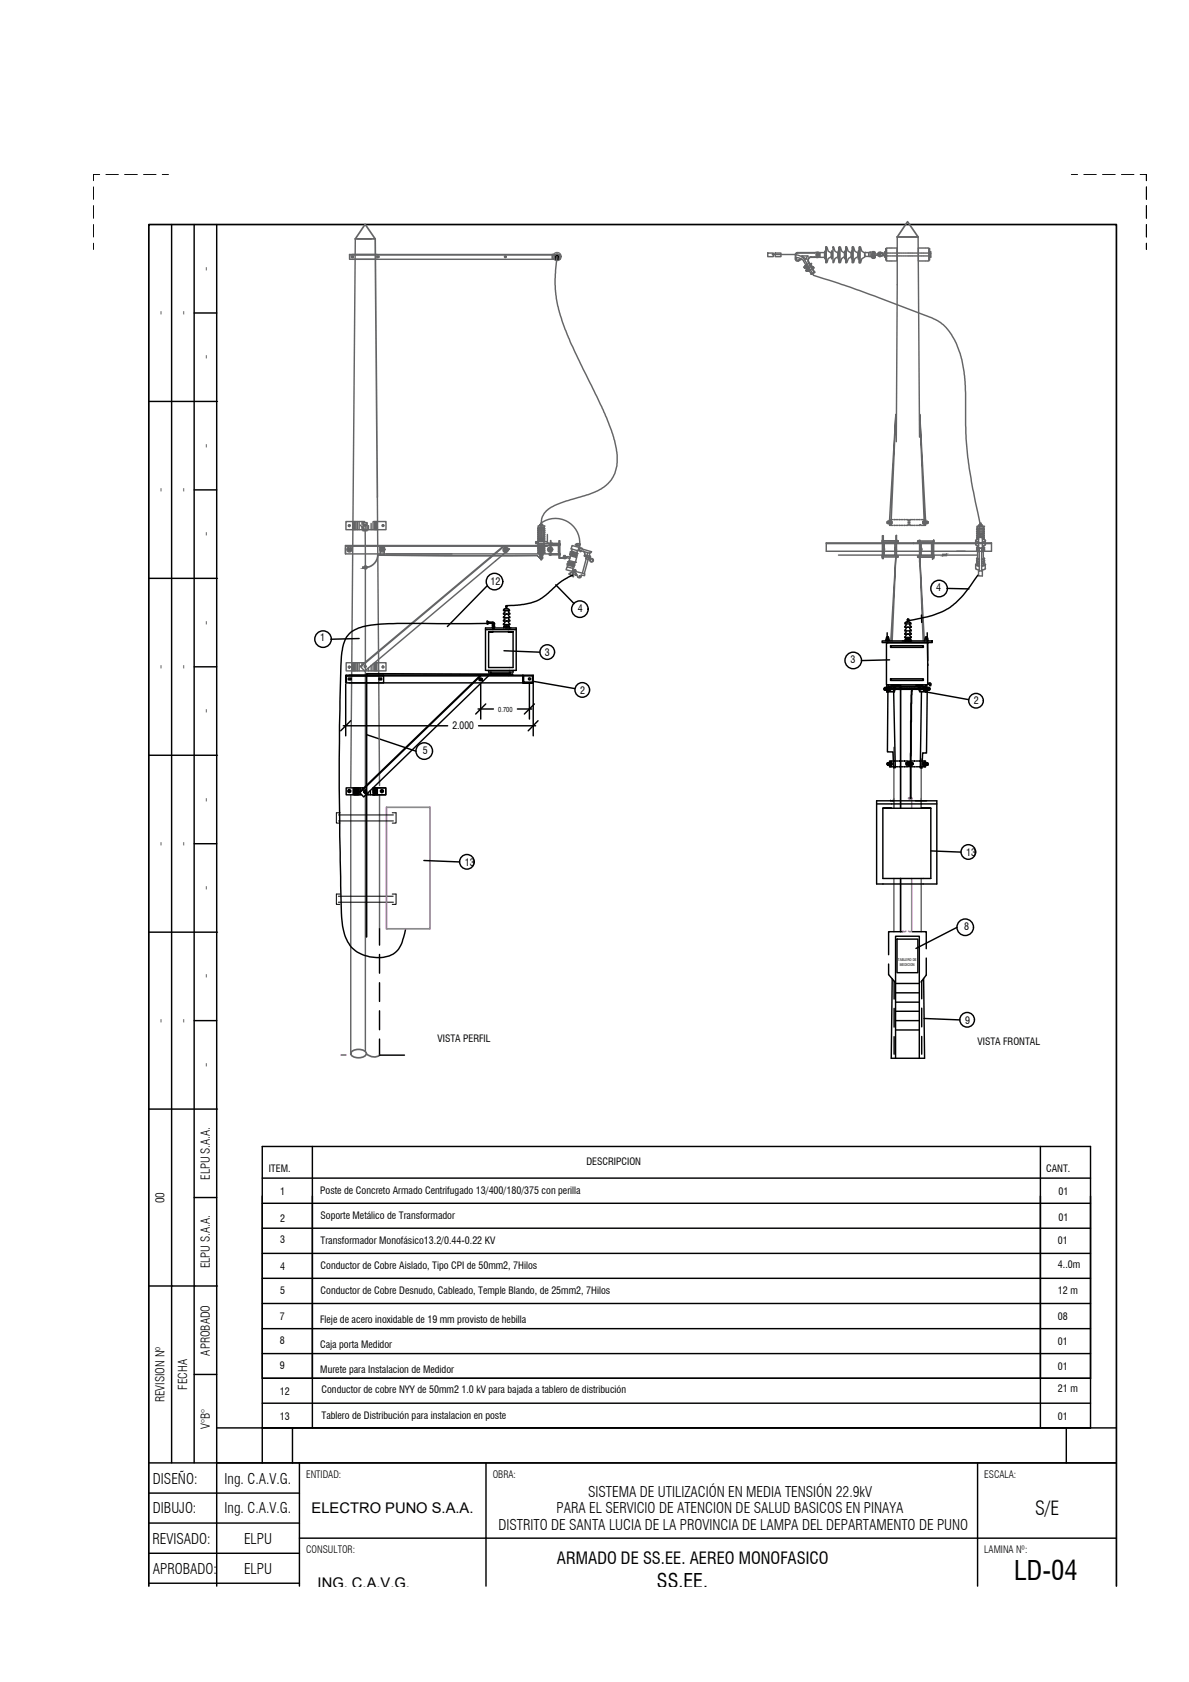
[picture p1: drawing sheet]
<svg xmlns="http://www.w3.org/2000/svg" width="210mm" height="297mm" viewBox="0 0 210 297" stroke-linecap="round" stroke-linejoin="round" font-family="sans-serif">
<!-- layer: _Cajetin Linea 1 -->
<g fill="none" stroke="#000" stroke-width=".25">
<path d="M26.3 258.3h170.8M38.3 258.3v21.8M38.3 252.2h158.8M46.3 252.2v6.2M51.6 252.2v6.2M52.9 258.3v21.8M85.8 258.3v21.8M172.6 258.3v21.8M188.2 252.2v6.2M26.3 279.6h26.6M26.3 269h26.6M26.3 263.7h26.6"/>
<path d="M26.3 274.3h26.6M52.9 271.6h144.2"/>
</g>
<!-- layer: _Cajetin Linea 3 -->
<path d="M26.3 280.1v-240.4h170.8v240.4" fill="none" stroke="#000" stroke-width=".3"/>
<!-- layer: _Cajetin Linea 2 -->
<g fill="none" stroke="#000" stroke-width=".25">
<path d="M30.3 39.7v218.6M34.3 39.7v218.6M38.3 39.7v218.6M34.3 55.3h4M26.3 70.9h12M34.3 86.5h4M26.3 102.1h12M34.3 117.8h4M26.3 133.4h12M34.3 149h4M26.3 164.6h12M26.3 195.9h12"/>
<path d="M34.3 180.2h4M34.3 211.5h4M26.3 227.1h12M34.3 242.7h4"/>
</g>
<path d="M38.3 195.9h.1M30.3 227.1h.1M34.3 227.1h.1M38.3 227.1h.1" fill="none" stroke="#000" stroke-width=".18"/>
<!-- layer: CAJETIN_T-1 -->
<path d="M38.3 70.9h.1M38.3 102.1h.1M38.3 133.4h.1M38.3 164.6h.1" fill="none" stroke="#000" stroke-width=".18"/>
<!-- layer: _Cajetin Linea 4 -->
<g fill="none" stroke="#000" stroke-width=".18">
<path d="M16.5 33v2.2M16.5 36.3v2.3M16.5 39.7v2.2M17.6 30.8h-1.1v1.1M18.7 30.8h2.2M22 30.8h2.2M25.3 30.8h2.2M28.6 30.8h1.1M189.1 30.8h1.1M191.3 30.8h2.2M194.6 30.8h2.3M198 30.8h2.2"/>
<path d="M201.3 30.8h1.1M202.4 30.8h.1M202.4 30.8v1.1M202.4 33v2.2M202.4 36.3v2.3M202.4 39.7v2.2M16.5 43v1.1M202.4 43v1.1"/>
</g>
<!-- layer: 0 -->
<g fill="none" stroke="#000" stroke-width=".25">
<path d="M98.2 45.4v.2h.2l.1-.2v.4h-.3zM61.2 119.2v1.4M61.6 119.2h6.1M63.4 112.8l-5 .1M67.7 119.4h-6.7h33v1.1h-1.6v-1.1M67.7 119.2v1.4M84.6 119.9l.5-.1v.3l-.4 .1zM84.7 119.8h.1M84.7 119.4l-21.3 20.5 .8 .8 22-21.3M84.9 119.4l-21.4 20.6M85.7 111.2h5.4M86 110.1h-12.9a40.1 40.1 0 0 0-9.1 .6 4.5 4.5 0 0 0-3.6 4.5 582.2 582.2 0 0 0 0 47.6 6.8 6.8 0 0 0 2.7 5.3 6.6 6.6 0 0 0 6.6 .2 4.7 4.7 0 0 0 1.5-2.7l.4-1.6"/>
<path d="M86 103.4l-7 7.2M86.3 118.4h4.8v-7.5h-5.4v7.5h.6v.3h4.3v-.3M86.3 119h4.2v.2h-4.2zM86.3 111.6v6.3h4.3v-6.3M86.6 118.7v.2h3.5v-.2M86.8 118.9v.1M86.9 110.9h.1M86.9 110.6h.1M86.9 110.2h.1M86.9 110.1l.3 .1M86.9 110.9h.3M86.9 110.1h.3"/>
<path d="M87 110.6l-.1 .2h.3v-.2M87 110.8l-.1 .1M87 110.5l-.1 .1h.2M87 110.3l-.1 .2h.3v-.2M87 110.2l-.1 .1h.3v-.1M87 110.1h.1M87 110.8h.2M87 111.6h-.7h.7M87 110.1v-.1l.1 .1M87 110h.1M87 111.6h2.7M87.1 110.8h.1"/>
<path d="M87.1 110.9h.1M87.1 110.6h.1M87.1 110.5h.1M87.1 110.3h.1M87.1 110h.1M87.1 110.1h.1M87.2 110.8h.1M87.2 110.8v.1M87.2 110.5v.1h-.1M87.2 110.1v.1M87.2 110.6h.1M87.2 110.2h.1"/>
<path d="M87.6 119.2h6.5v1.4h-33.1v-1.4h26.7M89 110.7v-.1h.9v.1M89 110.7h.9M89 107.6l.6-.1 .3 .4h-1zM89 114.9l6.3 .3M89 110.7l-.1 .2M89.1 109.7v.3l-.2 .3h1.1l-.2-.3v-.3M89.1 109.1v.3l-.2 .3h1.1l-.2-.3v-.3M89.1 108.4v.3l-.2 .4h1.1l-.2-.4v-.3M89.1 107.9v.2l-.2 .3h1.1l-.2-.3v-.2M89.1 110.3v.3M89.3 107.5v-.4h.2v.4"/>
<path d="M89.3 107.1h.2M89.4 110.7h.1M89.4 107h.1M89.4 107v.1M89.6 119.1h.2v.1h-.2zM89.8 110.3v.3M89.9 110.7v.2M90 118.9v.1M90.6 111.6h-.9h.9M92.3 119.2v1.4h1.8h-1.8zM98.1 103.3l3.2 3.3M101.1 101.6a13.8 13.8 0 0 0-4.6 3.4 9.1 9.1 0 0 1-5.8 1.9l-1.3 .1"/>
<path d="M155.7 113.2h8.9v.3h-8.9zM156.5 113.7v7.2h7.3v-7.2M156.5 113.5h7.3M156.5 112.5h.3l.2 .7h-.6zM156.6 113.5h.1M156.6 111.7v.8M156.7 113.4l-.2 .2M157 116.5l-4.9 .2M157.2 114h5.8v.3h-5.8zM157.2 119.9h5.8v.3h-5.8zM159.3 113.2h1.6M159.8 110l.2-.2h.5l.3 .2v.2h-1z"/>
<path d="M159.8 113l.1-.2h.8l.1 .2M159.8 113h1M159.8 113v.2M159.9 113h.8M160 112l-.2 .6h1.1l-.3-.3v-.3M160 111.4l-.2 .6h1.1l-.3-.3v-.3M160 110.8v.3l-.2 .1v.2h1.1v-.2l-.3-.1v-.3M160 110.2l-.2 .6h1.1l-.3-.4v-.2M160 112.6v.2M160.2 109.8v-.4h.1v.4M160.2 109.4h.1M160.3 109.3h.1"/>
<path d="M160.3 109.3v.1M160.3 109.4h.1M160.6 112.6v.2M160.8 113v.2M162.7 108.6v1.3M163.2 113.2l.2-.7h.3l.2 .7M163.6 113.4l.2 .2M163.7 111.7l.1 5M167.2 103.9l3.9 .1M172.6 101.6l-.5 .7a14.3 14.3 0 0 1-5.7 5.7l-2.8 1-3.4 .6M61.4 139.6l.3-.2 .2 .2v.3l-.2 .1-.3-.1zM61.6 120.6h6.1"/>
<path d="M61.9 127.3l-1.8 1.8M62.3 139.1v1.3M62.5 139.1v1.3M62.6 139.1v1.3M62.7 139.1v1.3M62.9 139.1v1.3M63 139.1v1.3M63.1 139.1v1.3M63.3 139.1v1.3M63.6 139.1v.7M64 139.1v.3M64.2 139.6l.3-.1 .2 .2v.2l-.3 .2-.2-.2z"/>
<path d="M64.2 139.1h-3.1v1.3h2.7M64.7 129.7l8.7 3M65.4 139.6v.8M65.9 139.2v1.2M65.9 139.1h2.2v1.3h-3.5M66 139.1v1.3M66.1 139.1v1.3M66.2 139.1h1.9v1.3h-2.4M66.2 139.1v1.3M66.4 139.1v1.2M66.5 139.1v1.3M66.6 139.1v1.3"/>
<path d="M67.2 139.6l.2-.2 .3 .2v.3l-.3 .1-.2-.1zM85 120.2h.1M85.8 124.3l-1.8 1.8M92.3 120.6h.1M92.5 120.6h1.4M94 120.3l7.5 1.3M94.3 124.3l-1.7 1.8M95 127.3l-1.8 1.8M156.1 121.8h.1M156.1 121.5v.3M156.2 121.5l-.1 .1v.2h.3M156.2 121.4h.2v.5h-.2z"/>
<path d="M156.2 121.5v.4M156.4 121.5l-.3 .1M156.4 121.4l.1 .5zM156.4 121.5v.4M156.5 121.6l-.1 .1 .5-.2-.2 .2M156.5 121.4l.1 .5zM156.5 121.7v-.1v.1M156.5 121.7h2.3M156.5 120.9v1.3h.2M156.6 121.8h.3M156.6 134.8v.2M156.6 121.6l-.1 .1"/>
<path d="M156.6 135h.1M156.6 134.8h.1M156.7 121.7h.1M156.7 121.5h.1M156.7 121.6h.1M156.7 121.6l-.2 .1M156.7 121.5v.3M156.7 135h.1M156.7 134.7h.2v.4h-.2zM156.7 121.6l-.1 .1M156.7 135h.2M156.7 134.7v.4"/>
<path d="M156.8 121.7h.1M156.8 121.6h.1M156.8 120.9l-.1 1.3M156.8 121.6l-.2 .1M156.8 121.5v.3M156.9 121.4l.1 .5zM156.9 134.9h.1M156.9 134.8h-.3v.2h.1M156.9 121.6l-.2 .1M157 121.4h.1v.5h-.1zM157 134.7v.4M157 121.5h.1l-.2 .2"/>
<path d="M157 121.8h.1M157 121.6l-.2 .1M157 134.6v.6M157 135.1v.3l.1-.3M157 134.7v-.3l.1 .3M157 121.6l-.1 .1M157 135h.2M157 134.8h.2M157.1 121.5v.4M157.1 121.6l-.1 .1M157.2 134.6v.6M157.2 121.6l-.2 .1"/>
<path d="M157.2 135.1v.3h.5M157.3 121.6l-.2 .1M157.3 134.7h.1v.4h-.1M157.3 135h.1M157.3 134.8h.1M157.3 121.6l-.1 .1 .1-.1M157.3 121.7h.1M157.3 121.6l-.1 .1M157.3 134.4v1M157.4 121.6l-.1 .1 .1-.1M157.4 134.7v.3h-.1M157.5 121h.1"/>
<path d="M157.5 121.1h.1M157.5 121.6l-.2 .1M157.5 121v.1M157.6 121h.1M157.6 121.1h.1M157.6 121v.1M157.6 121.6l-.2 .1M157.6 120.9h1v.3h-1zM157.6 121h-.1l.1 .1M157.7 134.4h-.5v.3M157.7 121.6l-.2 .1M157.8 122.1l.3 13.5h-.3l-.2-2.8h-.9v-10.6"/>
<path d="M157.8 121.6l-.2 .1M157.8 121.6l-.2 .1 .2-.1M157.8 122.1h-.9l-.1-.9v1h1M157.8 121.5h.2M157.8 121.6h.2M157.8 121.5l.1 .3 .3-.2M157.8 121.6l-.1 .1M157.8 121.7h.1M157.9 121.6l-.1 .1zM157.9 121.2v-.1h.3v.1M157.9 121.7h.1M157.9 121.2h.4"/>
<path d="M157.9 121.2h.1M157.9 121.6h.1M158 121.5v.2M158 121.1v.1M158 121.5v.3M158 121.6h.1M158 121.7h-.1M158.1 121.6l-.1 .1h-.2M158.1 121.1v.1M158.1 134.4h.5M158.1 135.4h.5M158.2 121.1v.1"/>
<path d="M158.2 121.2h.1M158.2 121.6l-.1 .1 .1-.1M158.3 121.2h.1M158.3 121.6l-.2 .1M158.4 121.6l-.2 .1M158.5 121.6l-.2 .1M158.6 121.6l-.2 .1M158.6 121.6h-2.1v.1M158.6 121.6h5M158.6 121.6l-.1 .1M158.7 121.6l-.1 .1M158.8 121.6l-.2 .1h5v-.1"/>
<path d="M158.8 121.6h.1M158.8 121.6l-.1 .1M158.8 121.6v.1M158.9 121.6h.1M158.9 121.6l-.2 .1M159 121.6l-.2 .1M159 134.4h.5M159 135.4h.5M159.1 121.6l-.2 .1 .3-.1M159.1 121.6l-.2 .1M159.2 121.6l-.2 .1M159.2 121.6l-.1 .1 .1-.1"/>
<path d="M159.3 121.6l-.2 .1M159.3 121.6l-.1 .1M159.4 121.6l-.2 .1M159.5 121.6l-.2 .1M159.5 121.6l-.1 .1M159.6 121.6l-.2 .1M159.6 121.6l-.1 .1M159.7 121.6l-.2 .1 .2-.1M159.8 121.6l-.2 .1M159.9 134.4h.4v.3M159.9 121.6l-.2 .1M159.9 121.6l-.1 .1"/>
<path d="M160 134.7v.4M160 121.6l-.2 .1M160 134.8h.7M160 121.6l-.1 .1M160.1 121.6l-.1 .1M160.1 121.6l-.1 .1 .1-.1M160.1 134.6l-.1 .1v.4h.1M160.2 134.6v.5M160.2 121.6l-.2 .1M160.2 135h.5M160.2 121.6l-.1 .1M160.3 121.6l-.2 .1"/>
<path d="M160.3 135.1v.3h-.4M160.3 121.6l-.1 .1M160.4 121.6l-.1 .1M160.5 121.6l-.2 .1M160.6 121.6l-.3 .1M160.6 121.6l-.2 .1 .2-.1M160.6 135.1v.3h.7M160.7 121.6l-.2 .1M160.7 134.6v.6M160.7 121.6l-.1 .1M160.7 134.4v.3M160.7 135.1v.3"/>
<path d="M160.8 134.7v.4M160.8 121.6l-.2 .1M160.8 121.7l.1-.1v.1M160.9 134.7h.1v.4h-.1zM160.9 121.6l-.2 .1M160.9 135h.1M160.9 134.8h.1M160.9 121.6l-.1 .1M161 121.7l-.1 1-.1 4.6-.1 13.7M161 121.6l-.1 .1 .1-.1M161 134.8h.2v.2h-.2M161 134.8h.1"/>
<path d="M161 135h.2M161 134.8h.2M161 134.7v.4M161.1 121.6l-.2 .1 .2-.1M161.1 134.8v.2M161.2 121.6l-.2 .1M161.2 121.6l-.2 .5-.1 2.3-.1 16.6M161.3 134.4h-.7v.3M161.3 121.6l-.2 .1M161.4 121.6l-.2 .1M161.5 121.6l-.2 .1 .2-.1M161.5 121.6l-.1 .1"/>
<path d="M161.6 121.6l-.2 .1M161.6 121.6l-.1 .1M161.7 121.6l-.2 .1M161.7 121.6l-.1 .1M161.7 134.4h.5M161.7 135.4h.5M161.7 120.9h1v.3h-1zM161.8 121.6l-.2 .1M161.8 121.7l.2-.1-.1 .1M161.8 121.6l-.1 .1M161.9 121.6l-.2 .1M162 121.2h.4"/>
<path d="M162.1 121.2v-.1h.3v.1M162.1 121.1v.1M162.1 121.6l-.2 .1M162.2 121.1v.1M162.2 121.6l-.2 .1 .2-.1M162.2 121.5h.1M162.2 121.6h.1M162.2 121.5v.3l.1-.3M162.3 121.7h.1M162.3 121.6h.1M162.3 121.1v.1M162.3 121.6l-.2 .1"/>
<path d="M162.3 121.2v1h1.1M162.3 121.6v.1M162.4 121.2v.9h1M162.4 121.6l-.2 .1M162.4 121.6l-.1 .1 .1-.1M162.5 121.6l-.2 .1M162.5 121.6l-.1 .1M162.6 134.4h.7v.3M162.6 121.6l-.1 .1M162.7 122.1l-.2 13.5h.3l.1-2.6h.7l.1-10.8M162.7 121.6l-.2 .1M162.8 121.6l-.3 .1"/>
<path d="M162.8 121.6l-.2 .1M162.8 121.6l-.1 .1M162.9 121.6l-.2 .1M162.9 135h.2M162.9 134.8h.2M163 121.6l-.2 .1M163.1 121.6l-.2 .1 .2-.1M163.1 134.7h-.2v.4h.2M163.1 121.4h.2v.5h-.2zM163.1 121.5v.4M163.1 121.6l-.1 .1M163.1 134.6v.6"/>
<path d="M163.1 121.8h.2M163.1 134.4v.3M163.1 135.1v.3M163.1 135h.3M163.1 134.8h.3M163.2 121.6l-.2 .1 .3-.2-.2 .2M163.2 121.6l-.1 .1M163.3 121.4l.1 .5zM163.3 135.1v.3h-.7M163.3 135.1v.3l.1-.3M163.3 134.7v-.3l.1 .3M163.3 121.6l-.1 .1"/>
<path d="M163.4 121.8h.2M163.4 121.7h.1M163.4 121.5h.1v.3M163.4 121.5h.1M163.4 134.6v.6M163.4 120.9v1.3h.2v-1.3M163.4 134.7v.4M163.4 121.6l-.1 .1M163.5 121.6l-.2 .1M163.5 121.7h.1M163.5 134.9h-.1h.1M163.5 134.8h.3v.2h-.1"/>
<path d="M163.5 134.7h.2v.4h-.2zM163.5 122.2l7.5 1.4M163.5 135h.2M163.6 121.6l-.2 .1M163.6 121.6l-.1 .1M163.6 121.4l.1 .5zM163.6 121.6l-.1 .1 .1-.1M163.6 121.5h-.2l-.2 .2M163.6 121.7h.1M163.7 135.1h.1M163.7 135h.1M163.7 134.8h.1"/>
<path d="M163.7 134.7v.4M163.7 121.6v.1M163.7 121.4l.1 .5zM163.8 121.4h.2v.5h-.2zM163.8 121.5v.4M163.8 121.5l.4 .1M163.8 134.8v.2M164 121.5l.2 .1v.2h-.4M164 121.5h.1M164 121.8h.2M164 121.5v.4M164.1 120.6h-.3v.2l.4 .1"/>
<path d="M164.1 121.5v.3M164.1 120.6l.3 .2M164.3 120.8v.3h-.2v-.2M63.6 140.1v.3M65 140v.4M74.8 152l6.3 .2M154.8 141.4h10.6v14.7h-10.6zM154.8 142h10.6M155.9 142.7v12.4h8.4v-12.4M157.2 141.3v.1M157.4 142.7h-1.5h1.5M157.4 142.7h5.3"/>
<path d="M157.6 141.3v.1M164.3 142.7h-1.6h1.6M164.3 150.3l5.3 .2M156.9 172.1l1.1 1.4M163.1 179.9l6.3 .2M163.5 172.2l-.9 1.2M168.9 163.8l-7.2 3.7M67 186.3h4.4M157.3 186.9h5.9M46.3 211.2v41h146.2v-49.7h-146.2v40.9h146.2h-146.2M46.3 216.9h146.2M46.3 212.5h146.2"/>
<path d="M46.3 208.1h146.2M55.1 202.5v49.7M183.7 202.5v49.7M46.3 239h146.2M46.3 234.6h146.2M46.3 230.2h146.2M46.3 225.7h146.2M46.3 221.3h146.2M46.3 247.8h146.2"/>
<circle cx="98.3" cy="45.3" r=".15"/>
<circle cx="98.3" cy="45.3" r=".11"/>
<circle cx="57" cy="112.9" r="1.46"/>
<circle cx="84.9" cy="120" r=".15"/>
<circle cx="84.9" cy="120" r=".19"/>
<circle cx="87.3" cy="102.7" r="1.46"/>
<circle cx="89.8" cy="119.1" r=".06"/>
<circle cx="93.5" cy="119.9" r=".19"/>
<circle cx="96.6" cy="115.2" r="1.29"/>
<circle cx="102.4" cy="107.6" r="1.46"/>
<circle cx="150.6" cy="116.6" r="1.46"/>
<circle cx="156.7" cy="112.8" r=".15"/>
<circle cx="163.6" cy="112.8" r=".15"/>
<circle cx="165.8" cy="103.9" r="1.46"/>
<circle cx="61.7" cy="139.7" r=".15"/>
<circle cx="64.5" cy="139.7" r=".15"/>
<circle cx="67.4" cy="139.7" r=".15"/>
<circle cx="74.9" cy="132.6" r="1.46"/>
<circle cx="102.8" cy="121.8" r="1.29"/>
<circle cx="172.3" cy="123.7" r="1.29"/>
<circle cx="82.4" cy="152.2" r="1.29"/>
<circle cx="170.9" cy="150.5" r="1.29"/>
<circle cx="170.4" cy="163.8" r="1.46"/>
<circle cx="170.7" cy="180.1" r="1.29"/>
</g>
<!-- layer: A-ACCESORIOS 1 -->
<path d="M160.9 155.1v9.3l-.2 .1-.3-.1M160.9 141v1.7M159.4 164.4l.2 .1 .3-.1" fill="none" stroke="#a953a0" stroke-width=".25"/>
<!-- layer: 0 -->
<g fill="none" stroke="#636466" stroke-width=".25">
<path d="M61.7 44.9h37.1v.9h-37.1zM61.7 45h35.8M62 45.3v.1M62 45.2h.3M62 45.5h.3M62.1 44.9h4.5M62.1 45.8h4.5M62.4 45.3v.1M62.7 42.2l-.8 96.8M63.1 42.2h2.5M66.5 45.3v.1M66.6 45.2h.2"/>
<path d="M66.6 45.5h.2M66.9 45.3v.1M97.5 44.9h1.3v.9h-1.3zM97.6 45h1.1v.7h-1.1zM97.9 44.9v.9M98.1 44.9v.9M98.2 45.8h.1M98.3 45.3l-.3 3.9v1.9l.5 2.9 .4 1.6 1.8 4.8 6.3 13.3 1.3 3.5 .7 3.1a6.1 6.1 0 0 1-4.3 6.7l-4.7 1.5-2 .7-1.2 .7-.9 1.1a2.12 2.12 0 0 0-.3 1.4M135.5 44.7h1v.6h-1zM136.3 44.9h4.1M136.8 44.7h1.1v.6h-1.1zM140.4 45l1 .2 .5 .5 1.7 2.9 8.1 2.7 12.9 4.9 1.9 1.1 1.4 1.7a18.1 18.1 0 0 1 2.5 9.8l.1 4.8a72 72 0 0 0 2.1 16.9l.4 1.9"/>
<path d="M140.4 45v.7M140.4 45.7a.4 .4 0 0 0 .6 .4l.5-.3M140.4 45.5a1.76 1.76 0 0 1 1.5 .6M140.6 45.7l.1 .2h.2M140.7 45.5l-.2 .2M141.3 45.7l-.4 .3M141.5 45.2h.1M141.5 45.2h1M141.6 45.2l.6 .6M141.8 46.1l1.4 2.3 .5-.3M141.9 47.2l.2-.1 .2 .1-.2 .1zM141.9 47.2l.1 .1"/>
<path d="M142 47.2h.1M142.1 47.3h.1M142.1 46.9h.1M142.1 47l.2 .3 .1-.1M142.1 47.1h.1M142.1 47.1h-.2M142.2 47.2h.1M142.2 46.9h.1M142.2 45.7h.1M142.2 46.9l.2 .3M142.2 47.2l-.1 .1M142.2 46.8l-.1 .1"/>
<path d="M142.3 47.7h.1M142.3 46.9h.1M142.3 46.8h.1M142.3 46.8l.2 .4M142.3 47.7l.1 .2M142.3 46.9l-.2 .1M142.3 47.3h.1M142.4 47h.1M142.4 47.9h.1M142.4 47.1h.1M142.4 47.1l-.1 .1M142.4 47.5h.1"/>
<path d="M142.4 47.2h.1M142.4 47.5l.2 .4M142.5 47.6h.1M142.5 47.6l-.2 .1 .1 .2 .2-.1M142.5 47.2h.1M142.5 47.6l-.2 .1M142.5 45.2h.1M142.6 47.4h.1M142.6 47.8h.1M142.6 47.4l.2 .4M142.6 47.4l-.2 .1M142.6 47.8l-.2 .1"/>
<path d="M142.6 45.2l-.3 .5M142.6 47.5h.1M142.6 47.5l-.1 .1M142.6 47.9h.1M142.7 47.6h.1M142.7 47.7h.1M142.7 47.7l-.1 .1M142.8 47.8h.1M142.8 47.8l-.2 .1M142.8 46.5l-.5 .3M142.9 46.5h-.1M143 46.9l-.5 .3"/>
<path d="M143.1 46.7l.4 .4M143.1 46.8l-.1 .1M143.2 47.1l-.6 .3M143.2 46.6h-.2M143.2 46.5l.1 .1M143.2 48.4h.1M143.2 45.5h.8M143.2 45.4h.7M143.2 45.3a.66 .66 0 0 0-.5 1l1 1.8M143.2 45.4l-.3 .2-.2 .5 1.1 1.9M143.2 47l-.1 .1M143.2 46.6l-.2 .2"/>
<path d="M143.4 47.5l-.6 .3M143.5 47.3h.1M143.5 47.4h.1M143.5 47.2v.1M143.5 47.1l-.2 .1M143.5 47.1l.1 .1M143.5 47.2l-.1 .1M143.6 47.4l-.2 .1M143.7 48.1h.1M143.7 48.2l-.5 .3M143.8 48v.1M143.8 44.7h-3l-.3 .1v.7"/>
<path d="M143.9 44.7a.49 .49 0 0 1 .7-.1 .49 .49 0 0 1 0 .8 .49 .49 0 0 1-.7-.1M144 44.6h-3.2l-.2 .1-.2 .3M144.2 44.8h.1M144.2 45.2h.1M144.2 45.3h.1M144.2 45.2v.1M144.2 44.8v-.2l.1 .2M144.2 45.2v.2M144.3 44.8h.1M144.3 45.2v.2l-.1-.1M144.4 44.6h.2v.1M144.6 45.3v.2h-.1"/>
<path d="M144.7 44.6h.9v.9h-.9zM145.6 44.4h.1v1.3h-.1zM145.8 43.6v2.8zM145.9 43.6h.1l.2 .8 .6 .3v.6l-.6 .4-.2 .7h-.1zM145.9 43.7v2.6M146.8 44.4l.1 1.3zM147.1 43.6h.1l.2 .8 .5 .3v.6l-.5 .4-.2 .7h-.1zM147.9 44.4h.2v1.3h-.2zM148.1 43.6l.1 2.8zM148.2 43.6h.2l.2 .8 .5 .3v.6l-.5 .4-.2 .7h-.2zM148.2 43.7v2.6M149.1 44.4h.2v1.3h-.2z"/>
<path d="M149.3 43.6l.1 2.8zM149.4 43.6h.1l.2 .8 .6 .3v.6l-.5 .4-.3 .7h-.1zM149.4 43.7v2.6M150.3 44.4l.1 1.3zM150.4 43.6l.1 2.8zM150.6 43.6h.1l.2 .8 .6 .3v.6l-.6 .4-.2 .7h-.1zM150.6 43.7v2.6M151.5 44.4h.1v1.3h-.1zM151.7 43.6l.1 2.8zM151.8 43.6h.1l.2 .8 .6 .3v.7l-.6 .3-.2 .7h-.1zM151.8 43.7v2.6M152.6 44.6l.2 .6"/>
<path d="M152.7 45.3h.7M152.8 44.6h.6M152.8 44.6h-.2M153.6 44.5l-.2 .1v.7h.2M153.6 44.5h.9v.3h-.6v.4h.6v.1h-.9zM153.9 45.5h.1h-.1M154 45.1h1M154 44.8l-.1 .1 .1 .1M154 45.3v.3h.3v-.3M154 44.5h.3M154 44.8v.4M154.3 45.5h.2h-.2"/>
<path d="M154.3 44.8v.4M154.9 45l.2 .2 .3 .1M155 45l.2 .1M155.1 45l.3 .1M155.2 44.8l.3 .1-.3 .2M155.2 44.8l-.2 .1M155.4 44.7l.5 .1M155.4 44.7l-.3 .1M155.4 44.5l-.3 .1-.2 .2-.9 .1M155.4 44.6l.8 .2M155.9 44.9h.2l-.7 .3M156.2 44.8v-.4h.2v1h-.2v-.3"/>
<path d="M156.2 45.1l-.8 .2M156.3 44.4v1M156.4 43.9h.1v2h-.1zM156.4 44.7h.3M156.4 45.2h.3M156.5 45.8v.3h.2M156.5 44.2v.2M156.5 44.5v.2M156.5 44.8v.2M156.5 45.2v.2M156.5 45.5v.2M156.7 43.8h-.2v.3"/>
<path d="M156.7 44.7h.3M156.7 45.2h.3M156.8 43.8h.2M156.8 46.1h.2M157.1 44.7h.2M157.1 45.2h.2M157.1 43.8h.3M157.1 46.1h.3M157.4 44.7h.2M157.4 45.2h.2M157.5 43.8h.2M157.5 46.1h.2"/>
<path d="M157.8 44.7h.2M157.8 45.2h.2M157.8 43.8h.2M157.8 46.1h.2M158.1 44.7h.2M158.1 45.2h.2M158.1 43.8h.3v.3M158.4 45.8v.3h-.3M158.4 44.2v.2M158.4 44.5v.2M158.4 44.8v.2M158.4 45.2v.2"/>
<path d="M158.4 45.5v.2M158.4 44.7h.3M158.4 45.2h.3M158.7 44.7h.2M158.7 45.2h.2M159.1 44.7h.2M159.1 45.2h.2M159.4 44.7h.2M159.4 45.2h.2M159.8 44.7h.2M159.8 45.2h.2M160.1 44.7h.2"/>
<path d="M160.1 45.2h.2M160.4 44.7h.2M160.4 45.2h.2M160.7 44.7h.3M160.7 45.2h.3M161.1 44.7h.2M161.1 45.2h.2M161.4 44.7h.2M161.4 45.2h.2M161.7 44.7h.3M161.7 45.2h.3M162.1 44.7h.2"/>
<path d="M162.1 45.2h.2M162.1 45.8v.3h.2M162.1 44.2v.2M162.1 44.5v.2M162.1 44.8v.2M162.1 45.2v.2M162.1 45.5v.2M162.3 43.8h-.2v.3M162.4 44.7h.2M162.4 45.2h.2M162.5 43.8h.2M162.5 46.1h.2"/>
<path d="M162.7 44.7h.3M162.7 45.2h.3M162.8 43.8h.2M162.8 46.1h.2M163.1 44.7h.2M163.1 45.2h.2M163.1 43.8h.3M163.1 46.1h.3M163.4 44.7h.2M163.4 45.2h.2M163.4 43.8h.3M163.4 46.1h.3"/>
<path d="M163.7 44.7h.3M163.7 45.2h.3M163.8 43.8h.2v.3M164 45.8v.3h-.2M164 44.2v.2M164 44.5v.2M164 44.8v.2M164 45.2v.2M164 45.5v.2M164 43.9l.1 2zM164.1 44.4h.2v1h-.2zM164.2 44.4v1"/>
<path d="M162.3 77.2l-.2-35.3h-3.7l-.2 36.1M61 96.5h35.6M61.5 92.7h.2l.1 .2h-.3zM61.5 96.8h.3l.2 .3-.2 .2h-.3l-.1-.2zM62.3 92.1v1.4M62.4 92.1v1.4M62.6 92.1v1.4M62.7 92.1v1.4M62.9 92.1v1.4M63.1 92.1v1.4M63.4 92.1v1.4M63.6 92.7l.7 .8"/>
<path d="M63.9 92.1v.5M63.9 93v.5M64.4 92.1h-3.3v1.4h7v-1.4h-2.2M64.4 92.6h.1l.1 .2-.1 .1h-.2zM64.5 92.7v5M64.5 97.8v87.9M65.1 92.8v.7M65.5 92.4v1.1M65.9 92.1v1.4M66.1 92.1v1.4M66.3 92.1v1.4M66.4 92.1v1.4"/>
<path d="M66.5 92.1v1.4M66.6 87.8l.4 50.9M67.3 96.8h.3l.2 .3-.2 .2h-.3l-.1-.2zM67.5 92.7h.3v.2l-.2 .1zM88.8 96.5l-25.2 21.2 .8 .8 25.5-21.5-.9-.5-25.3 21.3M89 96.9l.3-.1 .2 .3-.1 .3h-.3l-.2-.2zM89.1 97.1l.1-.1 .2 .2h-.3zM94.6 95.7h1.9l.3 .2h.7v.1h-2.9M94.6 95.7v.3M94.7 95.7h.2v.2h-.2zM94.9 93.4h.1M94.9 93.7v.1"/>
<path d="M94.9 94v.1M94.9 94.3v.1M94.9 94.7h.1M94.9 95v.1M94.9 95.4h.1M94.9 96.3h.1M94.9 96.6h.1M94.9 96.9v.1M95 95.4l.1 .3M95 95v.2M95 94.7v.1M95 94.4h.1"/>
<path d="M95 93.7l.1 .2-.1 .1M95 94v.1M95 93.4v.1M95 96.3h.1M95 96.6v.1M95 97h.1M95 97.3v.1M95 97.6v.1M95 93.1v.2h1.1v-.2M95 92.9v.2M95 96.7h1.1v.1M95 96.4h1.1l-.1 .1"/>
<path d="M95 97.2h1.1M95 97.4h1.1M95 95.1h1.1M95 94h1.1M95 93.8h1.1M95 96.9h1.1M95 96.2h1.1M95 95.4h1.1M95 95.3h1.1M95 95h1.1M95 94.6h1.1M95 94.3h1.1"/>
<path d="M95 93.6h1.1M95 93.1h1.1M95 92.9h1M95 95.7v.3M95 96.5h1.1M95 97h1.1M95 97.7h1.1M95 97.5h1.1M95 93.1h.1M95 96.8h.1M95 95.3h.1M95 93.5v.1"/>
<path d="M95 93.6v.1M95 93.3v.1M95 96.2h.1M95 96.4v.2M95 96.7v.1M95 96.8v.1M95 97.2h.1M95 97.5v.1M95.1 97.7h.1M95.1 97.7h.9M95.1 93.2h.9M95.1 96v.2"/>
<path d="M95.1 97v.1M95.1 97.4v.1M95.2 97.8v.2h.7v-.2h-.4M95.3 98.3h.5v.2h-.5zM95.3 98v.2h.5v-.2M95.4 98.5h.3zM95.4 97.7v.1M95.4 98.6h.1M95.4 98.7h.3zM95.4 92.6l.3 .1zM95.4 98.2h.3M95.4 98.6h.3"/>
<path d="M95.4 92.7v.1M95.5 98.5v.2M95.5 92.7h.1M95.5 92.6v-.2h.1v.2M95.5 98.2v.3M95.5 98.7v.1h.1v-.1M95.5 92.8l-.1 .1M95.5 92.7h-.2v.1v-.1l.2 .1M95.5 92.7h.3v.1l-.1-.1-.2 .1M95.5 92.8l.2 .1M95.5 92.4a4.3 4.3 0 0 1 4.6-.3 4.3 4.3 0 0 1 2.2 3.9M95.6 98.5v.2"/>
<path d="M95.6 92.7h.1M95.6 92.7v.1M95.6 98.2v.3M95.7 98.6h.1M95.7 97.7v.1M96 97.7h.1M96 95.4v.3M96 96v.2M96 92.9h.1M96 95.7v.3M96 93.8l.1 .1M96 95.1l.1 .1"/>
<path d="M96.1 93.5h.1M96.1 94.1h.1M96.1 94.5h.1M96.1 94.8h.1M96.1 93.5v.1M96.1 94.1v.2M96.1 94.5v.1M96.1 94.8v.1M96.1 94.8h-1.1v.2M96.1 94.5h-1.1v.2M96.1 94.1h-1.1v.2M96.1 93.5h-1"/>
<path d="M96.1 92.9v.2M96.1 93.3l.1 .1M96.1 93.6l.1 .1M96.1 93.9l.1 .1M96.1 94.3h.1M96.1 94.6l.1 .1M96.1 94.9l.1 .1M96.1 95.3h.1M96.1 96.8l.1 .1M96.1 96.5l.1 .1M96.1 96.2h.1M96.1 97.5l.1 .1"/>
<path d="M96.1 97.2h.1M96.1 96.6h.1M96.1 93.4h.1M96.1 93.7v.1M96.1 94v.1M96.1 94.3v.1M96.1 94.7h.1M96.1 95v.1M96.1 95.4h.1M96.1 96.3h.1M96.1 96.9v.1M96.2 93.4l-.1 .1"/>
<path d="M96.2 93.7l-.1 .1M96.2 94l-.1 .1M96.2 94.4h-.1M96.2 94.7l-.1 .1M96.2 95l-.1 .1M96.2 95.4h-.1M96.2 97l-.1 .1M96.2 96.3h-.1M96.2 97.6l-.1 .1M96.2 97.3l-.1 .2M96.6 94.4v1.4M97 96.8h.3l.1 .3-.1 .2h-.3l-.2-.2z"/>
<path d="M97 97.8v.2h1.7M97.1 96v.3M97.2 97.8h-.1v.2h.1M97.2 95.4v2.7zM97.2 96.1v-.1h1.5l-.1 1.4M98.6 96.3h-37.6v1.5h37.7M98.6 96.1v1.4M98.7 95.5h.1v3l1.1 .1h-1.2zM98.7 96.1h-1.7v.1h1.7M98.8 97.7v.3M98.8 96v.3M99.5 98.6h.4"/>
<path d="M99.5 98.3v-.2h.3v.2M99.5 98.5h.1M99.8 98.5h.1M100.3 99.8l-.1 .3M100.3 99.7l-.2 .1 1.3 .3-.2-.2M100.3 99.7l.9 .2M100.4 99.6l-.1 .1M100.4 99.4l-.3 .1 1.4 .4-.2-.2M100.4 99.4l.9 .3M100.4 99.3v.1M100.4 99.2h-.2l1.3 .4-.1-.2M100.4 99.2l1 .2"/>
<path d="M100.5 99l1.1 .3M100.7 98.4l-.4-.1h-.9v.2l1.2 .1M100.7 98.2l1.1 .3-.2 .8M100.7 98l-.3 1.2M100.8 97.9h-.2l1.2 .4-.1-.1M100.8 97.9l.9 .3M100.8 97.7v.2M100.9 97.6l-.3 .1 1.3 .3-.1-.1M100.9 97.5v.1l.9 .3v-.2M100.9 97.4h-.2l1.3 .4-.2-.2M100.9 97.4l.9 .2M101 96.3l1.2 .4-.1 .6-1.3-.4z"/>
<path d="M101 97l-.1 .4M101.2 99.8v.1M101.3 99.5v.2M101.4 99.3v.1M101.6 99.3h.1M101.7 98.2l-.1 .2M101.8 98l-.1 .2M101.8 96.1v.2M101.8 96.1h-.2v.2h.2M101.8 96h.5v.4h-.5zM101.9 97.2l-.1 .4M102.1 97l.1 .1"/>
<path d="M102.1 96.9h.1M102.3 96.8l-.1 .2 .2 .2M102.3 96v.3M102.3 97.2l1.7 .5M102.4 97.2l-.1 .1h.3M102.4 97.2v.2h.1l.1-.1M102.5 96.8l.3 .1M102.8 97l-.5-.2v-.8v.8l2.1 .6M103 97.3a.73 .73 0 0 1 .2 .8v-.1M103.1 97.4l.1 .2v.6M103.2 98.2l.7 .4M103.3 98.1l.7 .4"/>
<path d="M103.5 98.4l-.1 .3 .5 .1M103.5 98.7l-.7 2.5M103.5 98.2l.1-.1 .4 .1v.3M103.7 97.6l-.1 .5M103.8 98.8l-.6 2.5M103.9 98.8l.2 .1M104 98.6l-.1 .2M104 98.6l.3 .1M104 98.1l.1 .1M104.1 98.3v.1h-.1M104.1 97.7l-.1 .5M104.1 98.1l.1 .4h-.3"/>
<path d="M104.3 98.6l.4 .1v.4l-.4 .1-.2-.3M104.4 97.4l-.1 .2h-.2M145.9 95.9h29.1v1.5h-29.1zM145.9 96h29.1M148 98h24.6M155.8 98.7v-4.1h.1v4.1M155.8 98l-.1 .3 .1 .2M155.8 95.4l-.1 .2 .1 .2M155.9 98.2h2.3M155.9 98.4h2.3M155.9 95.7h2.3M155.9 95.5h2.3"/>
<path d="M156 97.1h.1M156 96.8h.1M156.1 96.8h.1M156.1 97.9v.2h.2M156.1 96.8l-.1-.1v.4M156.1 96.2v.2M156.1 96.5v.9M156.1 97.5v.2M156.1 97v.1M156.3 95.8h-.2v.3M156.4 95.8h.3M156.4 98.1h.3"/>
<path d="M156.6 92.2h.1M156.6 92.4h.1M156.6 92.1v.3M156.7 92.1h.1M156.7 92.1h.2v.4h-.2zM156.7 92.1v.3M156.8 95.8h.2M156.8 98.1h.2M156.9 92.3h.1M156.9 92.1h-.3v.3h.3M157 92.1v.3M157 91.8l1.1-18.6-.8 19.6"/>
<path d="M157 92v.8l.1-.3M157 91.8l.1 .3M157 92.1h.2M157 92.4h.2M157 92.2h.2M157 91.8v.3M157.1 95.8l.9 .1zM157.1 95.8h.2M157.1 98.1h.2M157.2 92v.8h.5M157.3 92.1h.1v.4h-.1M157.3 92.2h.1"/>
<path d="M157.3 92.4h.1M157.3 92.1h.1M157.3 95.8h.5M157.4 95.8h.3M157.4 98.1h.3M157.4 92.1v.3M157.7 91.8h-.5v.3M157.8 95.8h.2v.3M158 97.9v.2h-.2M158 96.8l.1-.1v.5l-.1-.1M158 97.1h.1M158 96.8h.1"/>
<path d="M158 96.2v.2M158 96.5v.9M158 97.5v.2M158 97v.1M158 96.8v.1M158.1 97.1h.1M158.1 96.8v.1M158.1 97v.1M158.1 92.8h.5M158.1 91.8h.5M158.2 94.6l.1 3.9zM158.3 98.1h.1v.3h-.1"/>
<path d="M158.3 95.4h.1v.3h-.1M158.3 98.2h.3v.2h-.3M158.3 95.5h.3v.2h-.3M159 92.8h.5M159 91.8h.5M159.9 91.8h.4v.3M160.3 92.5v.3h-.4M160.6 92.5v.3h.7M161.3 91.8h-.7v.3M161.7 92.8h.5M161.7 91.8h.5M162.3 98.1h-.2v.4h.2"/>
<path d="M162.3 95.4h-.1v.4h.1M162.3 98.7l.1-3.3v3.9l-.1-.5M162.3 95.5h-.3v.2h.3M162.3 98.2h-.3v.2h.3M162.4 92.7h.1M162.4 95.5h2.2v3.3M162.4 95.7h2.2M162.4 98.2h2.2M162.4 98.4h2.2M162.5 96.8l.1-.1v.4h-.1zM162.5 97.1h.1M162.5 96.8h.1"/>
<path d="M162.5 97v.1M162.6 97.1h.1M162.6 96.8h.1M162.6 91.8h.7v.3M162.6 97.9v.2h.2M162.6 96.2v.2M162.6 96.5v.2M162.6 96.8v.3M162.6 97.2v.2M162.6 97.5v.2M162.8 95.8h-.2v.3M162.9 95.8l.9 .1z"/>
<path d="M162.9 95.8h.2M162.9 98.1h.2M162.9 92.1h.2M162.9 92.4h.2M162.9 92.1v.3M163.1 92.1h-.2v.4h.2M163.1 92v.8M163.1 92.1h.3M163.1 92.4h.3M163.1 92.2h.3M163.1 95.8h.5M163.3 92.5v.3h-.7"/>
<path d="M163.3 95.8h.2M163.3 98.1h.2M163.4 91.8l-1-18.6 .7 18.9M163.4 92v.8l-.1-.3M163.4 91.8l-.1 .3M163.4 91.8v.3M163.4 92.1v.3M163.5 92.3l-.1-.1 .1 .1M163.5 92.1h.2v.4h-.2zM163.5 92.1h.2M163.6 95.8h.2M163.6 98.1h.2"/>
<path d="M163.7 92.1h.1v.3h-.3M163.7 92.1h.1M163.7 92.2h.1M163.7 92.4h.1M163.7 92.1v.3M163.8 92.1v.3M163.9 95.8h.3M163.9 98.1h.3M164.2 95.8h.3v.3M164.5 97.9v.2h-.3M164.5 96h.1M164.5 96.2v.2"/>
<path d="M164.5 96.5v.2M164.5 96.8v.3M164.5 97.2v.2M164.5 97.5v.2M164.8 95.8l.1-.2-.1-.2v3.3M164.8 98l.1 .3-.1 .2M172.2 96.1l.1 .1M172.2 95.5v.7M172.2 99.7v.7M172.3 99.6v.1l.2 .2M172.3 96.2l.2 .1M172.4 93.5h.1"/>
<path d="M172.4 93.8v.1M172.4 94.2v.1M172.4 94.6h.1M172.4 95h.1M172.4 97l.2 .1M172.4 97.3l.4 .1M172.4 98.7l.2 .1M172.4 99.1l.4 .1M172.4 99.3l.2 .1M172.4 96.9v.1M172.4 96.7l.1 .1 .4 .1M172.5 94.2v.1"/>
<path d="M172.5 93.5v.1M172.5 93.9v.1M172.5 94.6v.1M172.5 95v.1M172.5 93.6h1.2l-.1 .1 .1 .1h-1.2M172.5 93.2h1.2v.2h-1.2zM172.5 95.1h.2M172.5 92.9v.3M172.5 94.3h1.2M172.5 94h1.2M172.5 94.2h1.2M172.5 94.7h1.2"/>
<path d="M172.5 95.7h.2M172.5 96.4h.2M172.5 99.9l.4 .1M172.5 94.5v.1M172.5 93.4v.1M172.5 93.8v.1M172.5 94.1v.1M172.5 94.9v.1M172.5 95.3l-.3 .2 .3 .2M172.5 99.5l-.2 .2M172.5 97.1l-.1 .2M172.5 96.9h-.1"/>
<path d="M172.5 92.9h.1M172.5 92.9h1.1M172.5 99.1l-.1 .2M172.5 93.2h.1M172.5 94.3l.2 .1-.1 .1M172.5 93.6l.2 .1-.1 .1M172.5 94.7l.2 .1-.1 .1M172.5 95.1l.2 .1-.1 .1M172.6 96.4v.4M172.6 97.4v1.3M172.6 99.4v.4M172.6 93.3h1"/>
<path d="M172.6 99.5h-.1M172.6 93.9l.1 .1-.1 .1M172.6 98.5l-.2 .2M172.6 96.6l-.2 .1M172.6 97.1l.3 .1M172.6 98.8h.2M172.6 99.4l.2 .1M172.6 99.8h.1M172.6 98.7h.1M172.6 96.7l.1 .1v-1.9h.7v1.9M172.7 98.8l-.3 .2M172.7 96.8h.2z"/>
<path d="M172.8 95.7h.1M172.8 96.4h.1M172.8 99.8h.1M172.8 98.7h.1M172.8 95.2l-.3 .1M172.8 97.4h.1M172.8 98.9h.1M172.8 99.2h.1M172.8 99.5h.1M172.9 96.8v4M172.9 99.9h.1M172.9 98.8h.1"/>
<path d="M172.9 96.8h.1M172.9 92.9h.2l-.1-.2-.2 .2v-.2h.4v-.1h-.2v.1h.3v.2l-.1-.2-.1 .2h.2M173 92.6v-.2h.2v.2M173 92.7h.1M173 92.8v.1M173.1 92.4a2.77 2.77 0 0 0 0 2.5M173.2 92.7h.1M173.2 92.8v.1M173.4 97.4h-.1M173.4 99.2h-.1M173.4 99.5h-.1M173.4 98.9h-.1"/>
<path d="M173.4 96.8h-.5M173.4 95.1h.3M173.4 95.2h.1M173.5 95.7h-.1M173.5 96.4h-.1M173.5 95.2l.2 .1M173.5 96.8h-.2v4M173.6 99.8h.1M173.6 98.7h.1M173.6 98.8l.2 .2M173.6 99.4v.4h-.3M173.6 97.4v1.3h-.3"/>
<path d="M173.6 96.4v.3M173.6 96.7h-.1M173.6 97.1l-.3 .1M173.6 99.4l-.2 .1M173.6 98.8h-.2M173.6 98.5l.2 .2M173.6 96.6l.2 .1M173.6 93.9v.1l.1 .1M173.6 99.5l.3 .2M173.6 96.7v.1M173.6 92.9h.1M173.6 95.1h.1"/>
<path d="M173.7 93.2l-.1 .1 .1 .1M173.7 94.3l-.1 .1 .1 .1h-1.2M173.7 94.7l-.1 .1 .1 .1h-1.2M173.7 99.1l.1 .2M173.7 92.9v.3M173.7 96.9h.1M173.7 97.1l.1 .2M173.7 95.3l.2 .1M173.7 94.9l.1 .1M173.7 94.5l.1 .1M173.7 94.1l.1 .1M173.7 93.8l.1 .1"/>
<path d="M173.7 93.4l.1 .1M173.7 93.5h.1M173.7 93.8v.1M173.7 94.2v.1M173.7 94.6h.1M173.7 95h.1M173.8 94.2l-.1 .1M173.8 95l-.2 .2 .1 .1M173.8 94.6l-.1 .1M173.8 93.9l-.1 .1M173.8 93.5l-.1 .1M173.8 96.9v.1"/>
<path d="M173.8 96.7v.1l-.5 .1M173.8 97l-.2 .1M173.8 97.3l-.4 .1M173.8 99.1l-.4 .1M173.8 99.3l-.2 .1M173.8 98.7l-.2 .1M173.8 97h.1M173.9 95.6l-.4 .1M173.9 96.2l-.4 .2M173.9 99.8l-.6 .2M173.9 95.4v.2M173.9 99.6v.2"/>
<path d="M173.9 95.5v.7M173.9 99.7v.7M174 96.1l-.1 .1M61.5 117.7l.2-.1 .1 .3h-.3zM62.3 117v1.5M62.4 117v1.5M62.6 117v1.5M62.7 117v1.5M62.9 117v1.5M63.1 117v1.5M63.4 117v1.5M63.9 117v.6"/>
<path d="M64.4 117h-3.3v1.5h7v-1.5h-2v1.5M64.4 117.5l.2 .2-.1 .1h-.2zM65.1 117.9v.6M65.5 117.5v1M65.9 117.2v1.3M66.3 117v1.5M66.4 117v1.5M66.5 117v1.5M67.5 117.7h.3v.2l-.2 .1zM100.1 100.1l1.1 .3-.2 .5-1.1-.3zM100.7 101.2v.3M100.7 101.3h-.3v.1h.3"/>
<path d="M101.1 100.8l2.1 .5v.4l-.6-.2a.36 .36 0 0 1-.1 .5 .36 .36 0 0 1-.5-.1l-.4-.7-.4-.2M101.1 101.2l-.4-.1v.5h.4M101.1 101l-.1 .7 .2 .1M101.1 100.7l.6 .1-.1 .1M101.2 101.5h.1M101.2 101.2v.2M101.2 101v.7M101.2 100.1l-.1 .3M101.2 101h.1M101.3 100.9l-.1 .1M101.3 100.7l.1-.1h.2v.2M101.3 100.9v.1"/>
<path d="M101.6 101.4h-.1l.3 .1M101.7 101.4l.1 .1-.2 .1-.1-.1 .1-.1M101.7 101.3v.1M157.3 113.2l.8-14.9-.6 14.9M163 113.2l-.6-14.9 .8 14.9M163.8 117.3v.2M172.2 100.4l.1 .1M172.3 100.5l.2 .1M172.5 100.6h.4M172.7 100.8h.7v.9h-.7zM173.9 100.5l-.6 .1M174 100.4l-.1 .1"/>
<path d="M157.8 132v10.7M162.6 134v8.7M61.9 140.4v45.7M67 140.4v23.6M157.8 155.1v9.4M162.6 155.1v9.4"/>
<circle cx="89.2" cy="45.3" r=".15"/>
<circle cx="144.2" cy="45" r=".19"/>
<circle cx="155.3" cy="44.9" r=".11"/>
<circle cx="61.7" cy="97" r=".44"/>
<circle cx="61.7" cy="92.8" r=".11"/>
<circle cx="61.7" cy="97" r=".15"/>
<circle cx="64.5" cy="92.7" r=".11"/>
<circle cx="67.5" cy="97" r=".44"/>
<circle cx="67.5" cy="97" r=".15"/>
<circle cx="67.6" cy="92.8" r=".11"/>
<circle cx="89.2" cy="97.1" r=".44"/>
<circle cx="89.2" cy="97.1" r=".11"/>
<circle cx="89.2" cy="97.1" r=".15"/>
<circle cx="94.8" cy="95.8" r=".11"/>
<circle cx="97.1" cy="97" r=".44"/>
<circle cx="97.1" cy="97" r=".15"/>
<circle cx="104.4" cy="98.9" r=".23"/>
<circle cx="61.7" cy="117.8" r=".11"/>
<circle cx="64.5" cy="117.7" r=".11"/>
<circle cx="64.5" cy="100.2" r=".28"/>
<circle cx="67.6" cy="117.8" r=".11"/>
<circle cx="102.3" cy="101.8" r=".11"/>
</g>
<g fill="#636466" stroke="#636466" stroke-width=".18">
<path d="M163.1 92.3h.1z"/>
<path d="M163.2 92.3h.2z"/>
<path d="M162.4 91.7v.1z"/>
<path d="M157.9 91.7v.1z"/>
<path d="M159.7 91.7v.1z"/>
<path d="M159.6 92.8h.2z"/>
<path d="M158.7 92.8h.2z"/>
<path d="M157.8 92.8h.2z"/>
<path d="M157 92.3h.2z"/>
<path d="M157 92.3h.1z"/>
<path d="M157 95.8l.2 .1-.1 .1z"/>
<path d="M157.9 95.8l.2 .1-.1 .1z"/>
<path d="M162.8 95.8h.2z"/>
<path d="M94.8 98.1l.7 .7z"/>
<path d="M64 100.1v.3l.7-.3zM64 100.4l.7-.3v.3z"/>
<path d="M166.4 97.9v.3l.7-.3zM166.4 98.2l.7-.3v.3z"/>
<circle cx="162.4" cy="92.8" r=".07"/>
<circle cx="161.5" cy="92.8" r=".07"/>
<circle cx="160.6" cy="92.3" r=".07"/>
<circle cx="161.5" cy="91.8" r=".07"/>
<circle cx="157.3" cy="92.3" r=".07"/>
<circle cx="158.8" cy="91.8" r=".07"/>
<circle cx="160.4" cy="92.3" r=".07"/>
<circle cx="157.2" cy="92.3" r=".07"/>
<circle cx="163.4" cy="92.3" r=".07"/>
<circle cx="158" cy="95.8" r=".07"/>
<circle cx="163.8" cy="95.8" r=".07"/>
<circle cx="162.9" cy="95.9" r=".07"/>
</g>
<path d="M64.5 39.6l1.7 2.6h-3.5zM160.2 39.1l1.9 2.8h-3.7zM66.2 42.2l.4 45.6M64.1 92.3h.7v1.4h-.7zM66.7 98l11.9 .2 16.2-.1M66.7 98a2.31 2.31 0 0 1-2.2 2.2M67.1 96.6h.7v1.4h-.7zM62.2 185.6a2.04 2.04 0 0 1 2.4 .2 .6 .6 0 0 1-.5 .9 1.97 1.97 0 0 1-2.1-.4l-.1-.2zM64.7 186.1a1.9 1.9 0 0 0 2.3 .2" fill="none" stroke="#636466" stroke-width=".3"/>
<g fill="none" stroke="#636466" stroke-width=".18">
<path d="M62 45.4l.1 .1M62.1 45.2l-.1 .1M62.4 45.2v.1M62.4 45.4v.1M66.5 45.4l.1 .1M66.6 45.2l-.1 .1M66.9 45.2v.1M66.9 45.4v.1M98.2 45.8a.49 .49 0 0 1-.2-.8 .49 .49 0 0 1 .7 0 .49 .49 0 0 1-.2 .8M95.5 92.5h.1M95.5 92.4h.1M95.5 98.8h.1"/>
<path d="M95.5 98.7h.1M173 92.5h.1M173 92.4h.1"/>
<circle cx="62.2" cy="45.3" r=".11"/>
<circle cx="66.7" cy="45.3" r=".11"/>
<circle cx="98.3" cy="45.3" r=".74"/>
</g>
<g fill="none" stroke="#000" stroke-width=".18">
<path d="M98.2 45.3l.2-.2 .1 .2M61.5 119.8v.2M61.5 120l.1 .1M61.6 119.7h.3M61.6 119.7l-.1 .1M61.9 119.7l.1 .1M62 119.8v.2M62 120l-.4 .1M67 119.7h.3M67 119.7l-.1 .1 .1 .3M67.3 119.7l.1 .1M67.4 119.8v.2"/>
<path d="M67.4 120l-.4 .1"/>
<circle cx="61.8" cy="119.9" r=".15"/>
<circle cx="67.1" cy="119.9" r=".15"/>
</g>
<!-- layer: FERRETERIA -->
<path d="M158.1 178.6h4.2M158.1 177h4.2M158.1 175.3h4.2M158.1 173.7h4.2M158.1 186.9v-21.6h4.2v21.6M158.1 181.9h4.2M158.1 180.2h4.2" fill="none" stroke="#000" stroke-width=".25"/>
<!-- layer: G-PROYECCIONES -->
<g fill="none" stroke="#000" stroke-width=".25">
<path d="M67 164v2.9M67 168.6v3.3M67 173.6v3.3M67 178.5v3.3M156.9 170.3v1.8M157.8 173.3v3.1M157.8 178.1v3.3M159.4 164.5h-2.5v4.1M161 164.5h2.5v3M162.7 173.2v3.2M162.7 178v3.3M163.5 169.2v3"/>
<path d="M67 183.5v2.8M157.8 183.1v3.1M162.7 183v3.2"/>
</g>
<!-- layer: C-COLUMNAS -->
<path d="M158.4 165.8h3.6v6h-3.6z" fill="none" stroke="#000" stroke-width=".25"/>
<!-- layer: A-ACCESORIOS 1 -->
<path d="M157.5 172.9l-.2 14M163.1 172.8l.1 14.1" fill="none" stroke="#000" stroke-width=".25"/>
<!-- layer: DETALLES1 -->
<path d="M59.7 158.3h9.7M59.7 159.3h9.8M59.8 143.9h9.7M59.8 145h9.7M60.1 157.9h-.7v1.8h.6M60.1 143.5h-.7v1.9h.6M69.2 157.9h.7v1.8h-.7M69.2 143.5h.7v1.9h-.7" fill="none" stroke="#000" stroke-width=".18"/>
<!-- layer: MODIFICADO -->
<path d="M68.2 142.6h7.7v21.4h-7.7zM160.4 141l.3-.1 .2 .1-.2 .1zM60.2 186.3h.8z" fill="none" stroke="#a953a0" stroke-width=".3"/>
<!-- layer: terminales -->
<path d="M86 109.7l.1 .1M86 109.8h.1M86 110.1h.1M86 109.8v.3M86.1 109.8h.1M86.1 110.1h.1M86.1 109.9h.9M87 110.1h-.9l-.1 .1M87 109.9h.1M87 110h.1M87 109.9v.1" fill="none" stroke="#000" stroke-width=".3"/>
<g fill="#000" stroke="#000" stroke-width=".18">
<circle cx="86.1" cy="109.8" r=".12"/>
<circle cx="86.1" cy="110.1" r=".12"/>
</g>
<!-- layer: 0 -->
<path d="M89.8 119.3v-.2l-25.1-.1v46.5M157.6 121.1l1.4-.1v21.7M159 155.1v9.4" fill="none" stroke="#000" stroke-width=".3"/>
<!-- layer: TEXTO -->
<path d="M60.6 128.2h18.4M61 120.8v9.1M84.4 125.2h2.7M84.5 128.2h10.1M84.9 120.8v6.2M91.3 125.2h2.6M93.5 120.8v6.2M94.1 120.8v9.1" fill="none" stroke="#000" stroke-width=".25"/>
<!-- layer: 0 -->
<path d="M157.4 121v.2M157.8 121.2v1M162.4 121.2h1v.9M162.8 121v.2h-5.9" fill="none" stroke="#000" stroke-width=".38"/>
<g fill="#000" stroke="#000" stroke-width=".18">
<path d="M157 134.9h.1zM157 134.9h.2zM157.3 134.9h.1l-.1 .1zM157.8 135.4h.2zM159.6 135.4h.2zM160.6 134.9h.2zM161.4 134.4h.2zM162.3 134.4h.2zM162.3 135.4h.2zM163.1 134.9h.1l-.1 .1zM163.2 134.9h.2z"/>
<circle cx="157.2" cy="134.9" r=".07"/>
<circle cx="157.9" cy="134.4" r=".07"/>
<circle cx="158.8" cy="135.4" r=".07"/>
<circle cx="158.8" cy="134.4" r=".07"/>
<circle cx="159.7" cy="134.4" r=".07"/>
<circle cx="160.4" cy="134.9" r=".07"/>
<circle cx="160.6" cy="134.9" r=".07"/>
<circle cx="161.5" cy="135.4" r=".07"/>
<circle cx="163.4" cy="134.9" r=".07"/>
</g>
<text font-size="4.7" x="179.1" y="279">LD-04</text>
<text font-size="3.5" x="116" y="280.5">SS.EE.</text>
<text font-size="3.4" x="182.7" y="267.6">S/E</text>
<text font-size="2.9" x="98.3" y="276.3">ARMADO DE SS.EE. AEREO MONOFASICO</text>
<g font-size="2.6">
<text x="27" y="262">DISEÑO:</text>
<text x="39.7" y="262">Ing. C.A.V.G.</text>
<text x="27" y="267.3">DIBUJO:</text>
<text x="39.7" y="267.3">Ing. C.A.V.G.</text>
<text x="55" y="267.2">ELECTRO PUNO S.A.A.</text>
<text x="98.2" y="267.3">PARA EL SERVICIO DE ATENCION DE SALUD BASICOS EN PINAYA</text>
<text x="103.8" y="264.4">SISTEMA DE UTILIZACIÓN EN MEDIA TENSIÓN 22.9kV</text>
<text x="26.9" y="272.6">REVISADO:</text>
<text x="43.1" y="272.6">ELPU</text>
<text x="88" y="270.1">DISTRITO DE SANTA LUCIA DE LA PROVINCIA DE LAMPA DEL DEPARTAMENTO DE PUNO</text>
<text x="27" y="277.9">APROBADO:</text>
<text x="43.1" y="277.9">ELPU</text>
<text x="56.1" y="280.5">ING. C.A.V.G.</text>
</g>
<g font-size="2.1">
<text x="37.1" y="47.8" transform="rotate(-90 37.1 47.8)">-</text>
<text x="29.1" y="55.6" transform="rotate(-90 29.1 55.6)">-</text>
<text x="33" y="55.6" transform="rotate(-90 33 55.6)">-</text>
<text x="37.1" y="63.4" transform="rotate(-90 37.1 63.4)">-</text>
<text x="37.1" y="79.1" transform="rotate(-90 37.1 79.1)">-</text>
<text x="29.1" y="86.9" transform="rotate(-90 29.1 86.9)">-</text>
<text x="33" y="86.9" transform="rotate(-90 33 86.9)">-</text>
<text x="37.1" y="94.7" transform="rotate(-90 37.1 94.7)">-</text>
<text x="37.1" y="110.3" transform="rotate(-90 37.1 110.3)">-</text>
<text x="29.1" y="118.1" transform="rotate(-90 29.1 118.1)">-</text>
<text x="33" y="118.1" transform="rotate(-90 33 118.1)">-</text>
<text x="37.1" y="125.9" transform="rotate(-90 37.1 125.9)">-</text>
<text x="37.1" y="141.5" transform="rotate(-90 37.1 141.5)">-</text>
<text x="29.1" y="149.4" transform="rotate(-90 29.1 149.4)">-</text>
<text x="33" y="149.4" transform="rotate(-90 33 149.4)">-</text>
<text x="37.1" y="157.2" transform="rotate(-90 37.1 157.2)">-</text>
<text x="37.1" y="172.8" transform="rotate(-90 37.1 172.8)">-</text>
<text x="29.1" y="180.6" transform="rotate(-90 29.1 180.6)">-</text>
<text x="33" y="180.6" transform="rotate(-90 33 180.6)">-</text>
<text x="37.1" y="188.4" transform="rotate(-90 37.1 188.4)">-</text>
<text x="37.1" y="208.4" transform="rotate(-90 37.1 208.4)">ELPU S.A.A.</text>
<text x="29.1" y="212.5" transform="rotate(-90 29.1 212.5)">00</text>
<text x="37.1" y="224" transform="rotate(-90 37.1 224)">ELPU S.A.A.</text>
<text x="37.1" y="239.4" transform="rotate(-90 37.1 239.4)">APROBADO</text>
<text x="33" y="245.4" transform="rotate(-90 33 245.4)">FECHA</text>
<text x="29.1" y="247.6" transform="rotate(-90 29.1 247.6)">REVISION Nº</text>
<text x="37.1" y="252.3" transform="rotate(-90 37.1 252.3)">V°B°</text>
</g>
<text font-size="1.9" x="79.9" y="128.8">2.000</text>
<g font-size="1.8">
<text x="86.6" y="103.2">12</text>
<text x="165.3" y="104.3">4</text>
<text x="56.5" y="113.3">1</text>
<text x="102" y="108">4</text>
<text x="96.2" y="115.8">3</text>
<text x="150.1" y="117">3</text>
<text x="102.4" y="122.5">2</text>
<text x="171.9" y="124.4">2</text>
<text x="74.7" y="133.1">5</text>
<text x="82.1" y="152.9">13</text>
<text x="170.5" y="151.1">13</text>
<text x="170.2" y="164.2">8</text>
<text x="77.2" y="184.1">VISTA PERFIL</text>
<text x="170.4" y="180.7">9</text>
<text x="172.6" y="184.5">VISTA FRONTAL</text>
<text x="47.4" y="207">ITEM.</text>
<text x="103.5" y="205.8">DESCRIPCION</text>
<text x="184.7" y="207">CANT.</text>
<text x="49.4" y="211">1</text>
<text x="49.4" y="215.8">2</text>
<text x="56.5" y="210.9">Poste de Concreto Armado Centrifugado 13/400/180/375 con perilla</text>
<text x="56.6" y="215.3">Soporte Metálico de Transformador</text>
<text x="186.9" y="211.1">01</text>
<text x="186.9" y="215.5">01</text>
<text x="49.4" y="219.6">3</text>
<text x="56.6" y="219.7">Transformador Monofásico13.2/0.44-0.22 KV</text>
<text x="186.8" y="219.7">01</text>
<text x="49.4" y="224.2">4</text>
<text x="56.6" y="224.1">Conductor de Cobre Aislado, Tipo CPI de 50mm2, 7Hilos</text>
<text x="186.8" y="223.8">4..0m</text>
<text x="49.4" y="233.1">7</text>
<text x="49.4" y="228.6">5</text>
<text x="56.5" y="233.6">Fleje de acero inoxidable de 19 mm provisto de hebilla</text>
<text x="56.6" y="228.6">Conductor de Cobre Desnudo, Cableado, Temple Blando, de 25mm2, 7Hilos</text>
<text x="186.8" y="233.2">08</text>
<text x="186.8" y="228.5">12 m</text>
<text x="49.4" y="237.4">8</text>
<text x="56.5" y="238">Caja porta Medidor</text>
<text x="186.8" y="237.5">01</text>
<text x="49.4" y="241.8">9</text>
<text x="56.5" y="242.5">Murete para Instalacion de Medidor</text>
<text x="186.8" y="241.9">01</text>
<text x="186.8" y="245.9">21 m</text>
<text x="49.4" y="246.3">12</text>
<text x="49.4" y="250.8">13</text>
<text x="56.8" y="246">Conductor de cobre NYY de 50mm2 1.0 kV para bajada a tablero de distribución</text>
<text x="56.8" y="250.5">Tablero de Distribución para instalacion en poste</text>
<text x="186.8" y="250.8">01</text>
<text x="54" y="261">ENTIDAD:</text>
<text x="87" y="261">OBRA:</text>
<text x="173.8" y="261">ESCALA:</text>
<text x="54" y="274.3">CONSULTOR:</text>
<text x="173.8" y="274.3">LAMINA Nº:</text>
</g>
<text font-size="1.2" x="88" y="125.7">0.700</text>
<g font-size=".7">
<text x="158.5" y="169.7">TABLERO DE</text>
<text x="158.9" y="170.5">MEDICION</text>
</g>
</svg>
